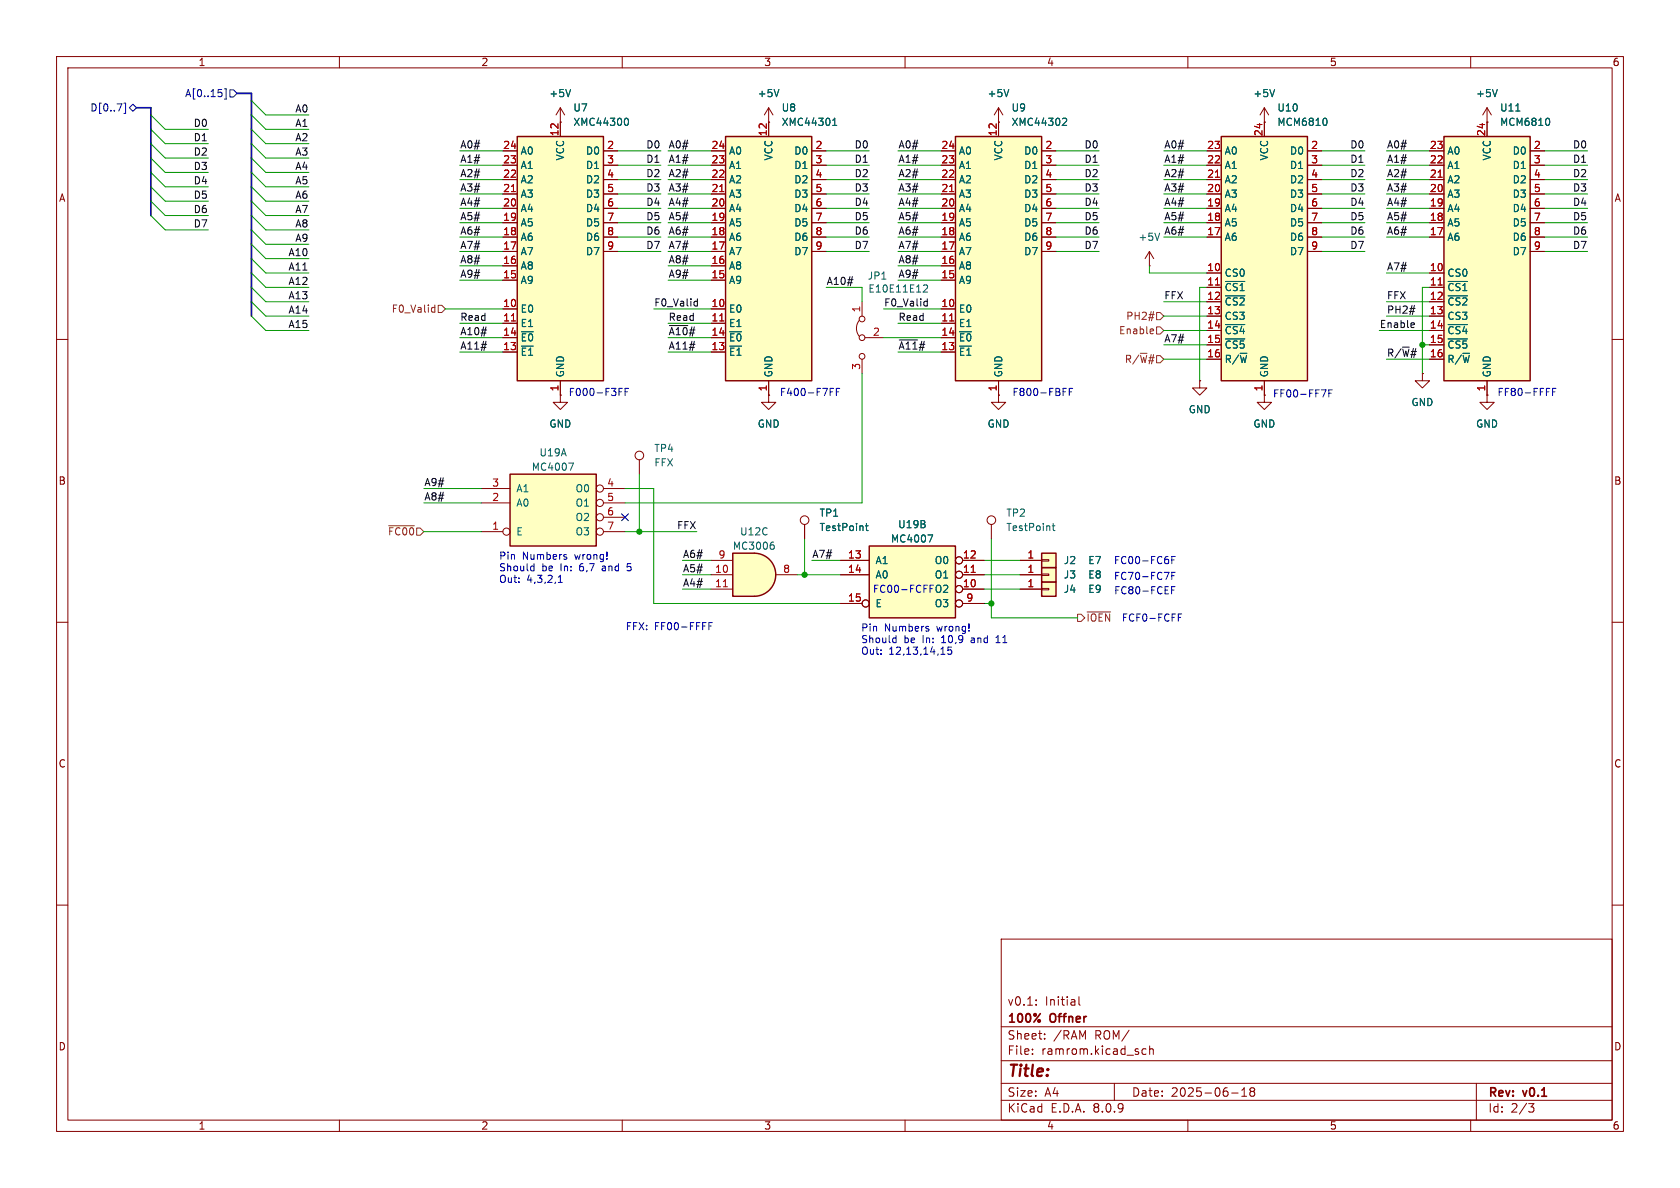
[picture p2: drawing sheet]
<svg xmlns="http://www.w3.org/2000/svg" width="297mm" height="210mm" viewBox="0 0 297 210" stroke-linecap="round" stroke-linejoin="round" font-family="sans-serif">
<g fill="none" stroke="#840000" stroke-width=".18">
<path d="M10 10h277v190h-277zM12 12h273v186h-273zM60 10v2M110 10v2M160 10v2M210 10v2M260 10v2M203.2 47h.1M203.2 44.5l-.8 1.2M203.2 44.5v2.5M203.2 44.5l.8 1.2M10 60h2"/>
<path d="M285 60h2M10 110h2M285 110h2M10 160h2M177 166h108v32h-108zM183.2 177.6v.1M183.2 176.8v.1M190.7 176.2v1.3l.3 .2M285 160h2M60 198v2M110 198v2M160 198v2"/>
<path d="M177 194.5h108M177 191.5h108M177 187.5h108M177 181.5h108M182.5 186.3v.1M182.5 185.5v.1M184.7 183.6v.1M184.7 182.8v.1M197 191.5v3M202.6 185.5l-.4-.1-.3 .3v.4l.1 .2h.6M203.2 185.5l.3-.1 .3 .1 .1 .9M203.2 184.9v1.5"/>
<path d="M210 198v2M217.7 193.2h1.2M219.5 193.8h.9M219.5 192.7l.5-.4v1.5M221.2 192.9l-.2 .3v.5l.2 .1 .5-.1 .1-.2-.1-.4-.2-.2M221.2 192.9l-.2-.2 .2-.4 .5 .1 .1 .2-.3 .3M221.2 192.9h.3M260 198v2M261 191.5v6.5M270.2 195.1h1l-.5 .6 .4 .1 .1 .5-.3 .3h-.4"/>
</g>
<path d="M205 41.2l-.4 1.3" fill="none" stroke="#006464" stroke-width=".18"/>
<path d="M128.3 24.1h15.2v43.2h-15.2z" fill="#ffffc2"/>
<path d="M128.3 24.1h15.2v43.2h-15.2z" fill="none" stroke="#840000" stroke-width=".25"/>
<g fill="none" stroke="#840000" stroke-width=".18">
<path d="M135.9 19.1v5M135.9 19.1l-.8 1.2M135.9 19.1l.8 1.2M125.7 39.4h2.6M125.7 26.7h2.6M125.7 36.8h2.6M125.7 34.3h2.6M125.7 31.8h2.6M125.7 29.2h2.6M135.9 21.6h.1M143.5 39.4h2.5M143.5 26.7h2.5"/>
<path d="M143.5 36.8h2.5M143.5 34.3h2.5M143.5 31.8h2.5M143.5 29.2h2.5M125.7 54.6h2.6M125.7 57.2h2.6M125.7 59.7h2.6M125.7 49.5h2.6M125.7 47h2.6M125.7 44.5h2.6M125.7 41.9h2.6M143.5 44.5h2.5"/>
<path d="M143.5 41.9h2.5M125.7 62.2h2.6M135.9 67.3v2.6"/>
</g>
<path d="M127.2 33.9h.8M127.2 56.7h.8" fill="none" stroke="#a90000" stroke-width=".18"/>
<path d="M137.7 15.8l-.4 1.3M147.2 22.2h.7M147.2 21.3l.4-.4v1.3M129 58.6h2.1" fill="none" stroke="#006464" stroke-width=".18"/>
<path d="M133.3 97.8a3.8 3.8 0 0 1 3.8 3.8 3.8 3.8 0 0 1-3.8 3.8z" fill="#ffffc2" stroke="#ffffc2" stroke-width=".18"/>
<path d="M129.5 97.8h3.8v7.6h-3.8z" fill="#ffffc2"/>
<path d="M129.5 97.8h3.8a3.8 3.8 0 0 1 3.8 3.8 3.8 3.8 0 0 1-3.8 3.8h-3.8z" fill="none" stroke="#840000" stroke-width=".25"/>
<g fill="none" stroke="#840000" stroke-width=".18">
<path d="M176.5 19.1l-.7 1.2M176.5 19.1v2.5M176.5 19.1l.8 1.2M223.5 19.1l-.7 1.2M223.5 19.1v2.5M223.5 19.1l.8 1.2M176.5 21.6h.1M223.5 21.6h.1M251.5 66v1.3h1.2l-1.2 1.3-1.3-1.3h1.3M251.5 66h.1M125.7 99.1h3.8M125.7 101.6h3.8"/>
<path d="M125.7 104.1h3.8M137.2 101.6h3.8"/>
</g>
<path d="M127.9 103.7h.7" fill="none" stroke="#a90000" stroke-width=".18"/>
<path d="M178.3 15.8l-.4 1.3M225.3 15.8l-.4 1.3M136.5 95.8h.3M136.6 96.3l.3 .3v.3l-.3 .2" fill="none" stroke="#006464" stroke-width=".18"/>
<path d="M215.9 24.1h15.2v43.2h-15.2z" fill="#ffffc2"/>
<path d="M215.9 24.1h15.2v43.2h-15.2z" fill="none" stroke="#840000" stroke-width=".25"/>
<g fill="none" stroke="#840000" stroke-width=".18">
<path d="M213.4 39.4h2.5M213.4 36.8h2.5M213.4 26.7h2.5M213.4 34.3h2.5M213.4 31.8h2.5M213.4 29.2h2.5M223.5 21.6v2.5M231.1 39.4h2.6M231.1 36.8h2.6M231.1 26.7h2.6M231.1 34.3h2.6M231.1 31.8h2.6"/>
<path d="M231.1 29.2h2.6M213.4 48.3h2.5M213.4 50.8h2.5M213.4 53.3h2.5M213.4 55.9h2.5M213.4 58.4h2.5M213.4 41.9h2.5M231.1 41.9h2.6M231.1 44.5h2.6M213.4 61h2.5M213.4 63.5h2.5M223.5 67.3v2.6"/>
</g>
<path d="M234.4 21l.2 .4-.2 .7M216.6 49.8h3.5M216.6 52.3h3.5M216.6 57.4h3.5M216.6 59.9h3.5" fill="none" stroke="#006464" stroke-width=".18"/>
<path d="M214.9 31.3h.7M214.9 50.4h.7" fill="none" stroke="#a90000" stroke-width=".18"/>
<path d="M168.9 24.1h15.2v43.2h-15.2z" fill="#ffffc2"/>
<path d="M168.9 24.1h15.2v43.2h-15.2z" fill="none" stroke="#840000" stroke-width=".25"/>
<g fill="none" stroke="#840000" stroke-width=".18">
<path d="M166.4 39.4h2.5M166.4 26.7h2.5M166.4 36.8h2.5M166.4 34.3h2.5M166.4 31.8h2.5M166.4 29.2h2.5M176.5 21.6v2.5M184.1 39.4h2.6M184.1 26.7h2.6M184.1 36.8h2.6M184.1 34.3h2.6M184.1 31.8h2.6"/>
<path d="M184.1 29.2h2.6M166.4 54.6h2.5M166.4 57.2h2.5M166.4 59.7h2.5M166.4 49.5h2.5M166.4 47h2.5M166.4 44.5h2.5M166.4 41.9h2.5M184.1 44.5h2.6M184.1 41.9h2.6M166.4 62.2h2.5M176.5 69.9v1.2h1.3l-1.3 1.3-1.2-1.3h1.2"/>
<path d="M176.5 69.9h.1M176.5 67.3v2.6M262.9 69.9v1.2h1.3l-1.3 1.3-1.3-1.3h1.3M262.9 69.9h.1M175.3 92.7v2.6"/>
<circle cx="175.3" cy="91.9" r=".76"/>
</g>
<path d="M167.9 33.9h.7M167.9 56.7h.7" fill="none" stroke="#a90000" stroke-width=".18"/>
<path d="M188 20.9l.5 .1 .1 .3-.8 .9h.8M169.6 58.6h2.1M186 93h.5M186.2 92.5v1.1l.3 .2" fill="none" stroke="#006464" stroke-width=".18"/>
<path d="M184.1 102.9h2.6v2.5h-2.6z" fill="#ffffc2"/>
<path d="M180.3 104.1h3.8M184.1 104h1.3v.3h-1.3z" fill="none" stroke="#840000" stroke-width=".18"/>
<path d="M184.1 102.9h2.6v2.5h-2.6z" fill="none" stroke="#840000" stroke-width=".25"/>
<path d="M184.1 100.3h2.6v2.6h-2.6z" fill="#ffffc2"/>
<path d="M212.1 67.3v1.3h1.3l-1.3 1.3-1.3-1.3h1.3M212.1 67.3h.1M180.3 101.6h3.8M184.1 101.5h1.3v.2h-1.3z" fill="none" stroke="#840000" stroke-width=".18"/>
<path d="M184.1 100.3h2.6v2.6h-2.6z" fill="none" stroke="#840000" stroke-width=".25"/>
<path d="M184.1 97.8h2.6v2.5h-2.6z" fill="#ffffc2"/>
<g fill="none" stroke="#840000" stroke-width=".18">
<path d="M151.9 56.6a2.26 2.26 0 0 0 0 2.8M152.4 53.3v2.6M152.9 59.7h3.3M152.4 63.5v2.5M180.3 99.1h3.8M184.1 98.9h1.3v.3h-1.3z"/>
<circle cx="152.4" cy="56.4" r=".51"/>
<circle cx="152.4" cy="59.7" r=".51"/>
<circle cx="152.4" cy="63" r=".51"/>
</g>
<path d="M184.1 97.8h2.6v2.5h-2.6z" fill="none" stroke="#840000" stroke-width=".25"/>
<path d="M163.3 50.4h.4l.3 .3-.8 .9h.8" fill="none" stroke="#006464" stroke-width=".18"/>
<path d="M153.7 96.5h15.2v12.7h-15.2z" fill="#ffffc2"/>
<path d="M153.7 96.5h15.2v12.7h-15.2z" fill="none" stroke="#840000" stroke-width=".25"/>
<g fill="none" stroke="#840000" stroke-width=".18">
<path d="M148.6 99.1h5.1M170.2 99.1h3.8M148.6 101.6h5.1M148.6 106.7h3.8M170.2 104.1h3.8M170.2 101.6h3.8M170.2 106.7h3.8"/>
<circle cx="169.5" cy="99.1" r=".63"/>
<circle cx="153" cy="106.7" r=".63"/>
<circle cx="169.5" cy="106.7" r=".63"/>
<circle cx="169.5" cy="104.1" r=".63"/>
<circle cx="169.5" cy="101.6" r=".63"/>
</g>
<path d="M171.7 101.2h.7" fill="none" stroke="#a90000" stroke-width=".18"/>
<path d="M164 94.6h.9l-.6 1.2" fill="none" stroke="#006464" stroke-width=".18"/>
<path d="M90.2 83.8h15.2v12.7h-15.2z" fill="#ffffc2"/>
<path d="M90.2 83.8h15.2v12.7h-15.2z" fill="none" stroke="#840000" stroke-width=".25"/>
<g fill="none" stroke="#840000" stroke-width=".18">
<path d="M99.1 19.1l-.8 1.2M99.1 19.1v2.5M99.1 19.1l.7 1.2M262.9 19.1l-.8 1.2M262.9 19.1v2.5M262.9 19.1l.8 1.2M99.1 21.6h.1M262.9 21.6h.1M85.1 94h3.8M85.1 88.9h5.1M85.1 86.4h5.1M106.7 94h3.8"/>
<path d="M106.7 88.9h3.8M106.7 86.4h3.8M106.7 91.4h3.8"/>
<circle cx="89.5" cy="94" r=".63"/>
<circle cx="106" cy="86.4" r=".63"/>
<circle cx="106" cy="88.9" r=".63"/>
<circle cx="106" cy="91.4" r=".63"/>
<circle cx="106" cy="94" r=".63"/>
</g>
<path d="M100.9 15.8l-.4 1.3M264.7 15.8l-.4 1.3M100.5 81.9h.9l-.6 1.2" fill="none" stroke="#006464" stroke-width=".18"/>
<path d="M255.3 24.1h15.2v43.2h-15.2z" fill="#ffffc2"/>
<path d="M255.3 24.1h15.2v43.2h-15.2z" fill="none" stroke="#840000" stroke-width=".25"/>
<g fill="none" stroke="#840000" stroke-width=".18">
<path d="M252.7 39.4h2.6M252.7 36.8h2.6M252.7 26.7h2.6M252.7 34.3h2.6M252.7 31.8h2.6M252.7 29.2h2.6M262.9 21.6v2.5M270.5 39.4h2.5M270.5 36.8h2.5M270.5 26.7h2.5M270.5 34.3h2.5M270.5 31.8h2.5"/>
<path d="M270.5 29.2h2.5M252.7 48.3h2.6M252.7 50.8h2.6M252.7 53.3h2.6M252.7 55.9h2.6M252.7 58.4h2.6M252.7 41.9h2.6M270.5 41.9h2.5M270.5 44.5h2.5M99.1 69.9v1.2h1.2l-1.2 1.3-1.3-1.3h1.3M99.1 69.9h.1M135.9 69.9v1.2h1.3l-1.3 1.3-1.3-1.3h1.3"/>
<path d="M135.9 69.9h.1M223.5 69.9v1.2h1.3l-1.3 1.3-1.3-1.3h1.3M223.5 69.9h.1M252.7 61h2.6M252.7 63.5h2.6M262.9 67.3v2.6M113 81.3v2.5"/>
<circle cx="113" cy="80.5" r=".76"/>
</g>
<path d="M268 19.6h.7M273.8 21l.2 .4-.2 .7M256 49.8h3.4M256 52.3h3.4M256 57.4h3.4M256 59.9h3.4" fill="none" stroke="#006464" stroke-width=".18"/>
<path d="M254.2 31.3h.8M254.2 50.4h.8" fill="none" stroke="#a90000" stroke-width=".18"/>
<path d="M91.4 24.1h15.3v43.2h-15.3z" fill="#ffffc2"/>
<path d="M91.4 24.1h15.3v43.2h-15.3z" fill="none" stroke="#840000" stroke-width=".25"/>
<g fill="none" stroke="#840000" stroke-width=".18">
<path d="M88.9 39.4h2.5M88.9 26.7h2.5M88.9 36.8h2.5M88.9 34.3h2.5M88.9 31.8h2.5M88.9 29.2h2.5M99.1 21.6h.1M99.1 21.6v2.5M106.7 39.4h2.5M106.7 26.7h2.5M106.7 36.8h2.5M106.7 34.3h2.5"/>
<path d="M106.7 31.8h2.5M106.7 29.2h2.5M125.7 39.4h2.6M125.7 26.7h2.6M125.7 36.8h2.6M125.7 34.3h2.6M125.7 31.8h2.6M125.7 29.2h2.6M135.9 21.6h.1M135.9 21.6v2.5M143.5 39.4h2.5M143.5 26.7h2.5"/>
<path d="M143.5 36.8h2.5M143.5 34.3h2.5M143.5 31.8h2.5M143.5 29.2h2.5M166.4 39.4h2.5M166.4 26.7h2.5M166.4 36.8h2.5M166.4 34.3h2.5M166.4 31.8h2.5M166.4 29.2h2.5M176.5 21.6h.1M176.5 21.6v2.5"/>
<path d="M184.1 39.4h2.6M184.1 26.7h2.6M184.1 36.8h2.6M184.1 34.3h2.6M184.1 31.8h2.6M184.1 29.2h2.6M213.4 39.4h2.5M213.4 26.7h2.5M213.4 36.8h2.5M213.4 34.3h2.5M213.4 31.8h2.5M213.4 29.2h2.5"/>
<path d="M223.5 21.6h.1M223.5 21.6v2.5M231.1 39.4h2.6M231.1 26.7h2.6M231.1 36.8h2.6M231.1 34.3h2.6M231.1 31.8h2.6M231.1 29.2h2.6M252.7 39.4h2.6M252.7 26.7h2.6M252.7 36.8h2.6M252.7 34.3h2.6"/>
<path d="M252.7 31.8h2.6M252.7 29.2h2.6M262.9 21.6h.1M262.9 21.6v2.5M270.5 39.4h2.5M270.5 26.7h2.5M270.5 36.8h2.5M270.5 34.3h2.5M270.5 31.8h2.5M270.5 29.2h2.5M88.9 54.6h2.5M88.9 57.2h2.5"/>
<path d="M88.9 59.7h2.5M88.9 49.5h2.5M88.9 47h2.5M88.9 44.5h2.5M88.9 41.9h2.5M106.7 44.5h2.5M106.7 41.9h2.5M125.7 54.6h2.6M125.7 57.2h2.6M125.7 59.7h2.6M125.7 49.5h2.6M125.7 47h2.6"/>
<path d="M125.7 44.5h2.6M125.7 41.9h2.6M143.5 44.5h2.5M143.5 41.9h2.5M166.4 54.6h2.5M166.4 57.2h2.5M166.4 59.7h2.5M166.4 49.5h2.5M166.4 47h2.5M166.4 44.5h2.5M166.4 41.9h2.5M184.1 44.5h2.6"/>
<path d="M184.1 41.9h2.6M213.4 41.9h2.5M213.4 48.3h2.5M213.4 50.8h2.5M213.4 53.3h2.5M213.4 55.9h2.5M213.4 58.4h2.5M231.1 44.5h2.6M231.1 41.9h2.6M252.7 41.9h2.6M252.7 48.3h2.6M252.7 50.8h2.6"/>
<path d="M252.7 53.3h2.6M252.7 55.9h2.6M252.7 58.4h2.6M270.5 44.5h2.5M270.5 41.9h2.5M88.9 62.2h2.5M99.1 69.9h.1M99.1 67.3v2.6M125.7 62.2h2.6M135.9 69.9h.1M135.9 67.3v2.6M166.4 62.2h2.5"/>
<path d="M176.5 69.9h.1M176.5 67.3v2.6M212.1 67.3h.1M213.4 61h2.5M213.4 63.5h2.5M223.5 69.9h.1M223.5 67.3v2.6M251.5 66h.1M252.7 61h2.6M252.7 63.5h2.6M262.9 69.9h.1M262.9 67.3v2.6"/>
<path d="M142.2 92.7v2.6M148.6 99.1h5.1M170.2 99.1h3.8M180.3 99.1h3.8M148.6 101.6h5.1M148.6 106.7h3.8M170.2 104.1h3.8M170.2 101.6h3.8M170.2 106.7h3.8M180.3 104.1h3.8M180.3 101.6h3.8"/>
<circle cx="142.2" cy="91.9" r=".76"/>
<circle cx="169.5" cy="99.1" r=".63"/>
<circle cx="153" cy="106.7" r=".63"/>
<circle cx="169.5" cy="106.7" r=".63"/>
<circle cx="169.5" cy="104.1" r=".63"/>
<circle cx="169.5" cy="101.6" r=".63"/>
</g>
<path d="M90.4 33.9h.7M127.2 33.9h.8M167.9 33.9h.7M214.9 31.3h.7M254.2 31.3h.8M90.4 56.7h.7M127.2 56.7h.8M167.9 56.7h.7M214.9 50.4h.7M254.2 50.4h.8M171.7 101.2h.7" fill="none" stroke="#a90000" stroke-width=".18"/>
<g fill="none" stroke="#006464" stroke-width=".18">
<path d="M100.9 15.8l-.4 1.3M137.7 15.8l-.4 1.3M178.3 15.8l-.4 1.3M225.3 15.8l-.4 1.3M264.7 15.8l-.4 1.3M268 19.6h.7M110.6 21l.1-.1a.68 .68 0 0 1 .4 .6 .68 .68 0 0 1-.4 .7l-.1-.1M147.2 22.2h.7M147.2 21.3l.4-.4v1.3M188 20.9l.5 .1 .1 .3-.8 .9h.8M234.4 21l.2 .4-.2 .7M273.8 21l.2 .4-.2 .7"/>
<path d="M92.2 58.6h2.1M129 58.6h2.1M169.6 58.6h2.1M216.6 49.8h3.5M216.6 52.3h3.5M216.6 57.4h3.5M216.6 59.9h3.5M256 49.8h3.4M256 52.3h3.4M256 57.4h3.4M256 59.9h3.4M153 93h.5"/>
<path d="M153.2 92.5v1.1l.3 .2M164 94.6h.9l-.6 1.2"/>
</g>
<path d="M21.9 18.2h.3v1.9h-.3M22.9 19.1l.6-.7 .6 .7-.6 .6zM39.2 16.4v.6M39.7 15.7h.3v1.8h-.3M40.6 15.9h.7l.6 .6-.6 .6h-.7zM109.9 90.8l1.2 1.2M111.1 90.8l-1.2 1.2" fill="none" stroke="#000084" stroke-width=".18"/>
<path d="M76.5 54.3l.4 .1M76.9 53.9v1.3M76.9 55.1l-.4 .1M77.5 54h.6l.6 .6-.6 .6h-.6zM203.2 55.6h.9M203.8 58.2l.1 .3-.6 .1M203.9 58.9l-.1 .1M204.5 57.8h.6l.6 .6-.6 .7h-.6zM204.5 55.2h.6l.6 .7-.6 .6h-.6zM68.7 92.9h4.5M190.5 108.6h.6l.7 .6-.7 .7h-.6zM192.2 108.2h4.1" fill="none" stroke="#725600" stroke-width=".18"/>
<g fill="none" stroke="#0f0f0f" stroke-width=".18">
<path d="M85.1 58.3h.9M118.3 57.6h3.3M122.9 53.3h.4M123.3 54l-.4 .1M123.3 52.8v1.3M149.9 49.4h.9M163.6 53.3h.3M163.9 52.8v1.3M163.9 54l-.3 .1M249.3 54.5h.9M249.9 57.1l.1 .3-.6 .1M250 57.8l-.1 .1"/>
<path d="M85.1 60.9h.9M122 60.9h.9M159 60.1h3.2"/>
</g>
<g fill="none" stroke="#0000c2" stroke-width=".18">
<path d="M109.4 68.7h.6M110.5 69.3h.4M111.1 68.7h-.6v1.2M146.8 68.7h.6M147.9 69.3h.4M148.5 68.7h-.6v1.2M187.9 68.7h.6M189 69.3h.5M189.6 68.7h-.6v1.2M234.9 69.5h.4M235.5 68.9h-.6v1.3M274.5 69.3h.4"/>
<path d="M275.1 68.7h-.6v1.2M94.4 99.6v1.3M100 98.4l.2 .2-.2 .3M100 98l.2 .1M111.5 99.6h-.6v.6l.1-.1M207.2 99h.4M207.8 98.4h-.6v1.2M94 100.1h.4M94.4 100.9h-.4M98.7 103h.7M98.7 102.1l.4-.4v1.3M110.9 100.8l.1 .1"/>
<path d="M125.3 110.7h.4M125.9 110.1h-.6v1.2M158.1 112.8h.3M158.4 112.3v1.3M158.4 113.6h-.3M164 111.1l.2 .2-.2 .3M164 110.7l.2 .1M164.4 104.1h.4M165 103.5h-.6v1.2M166.3 115.7h.8M167.6 114.4l-.1 .6 .2-.1h.5l.1 .5-.3 .3-.5-.2M176.1 113.6h.7"/>
<path d="M176.3 112.5l-.2 .2M207.1 104.3h.4M207.2 101.8h.4M207.7 103.7h-.6v1.3M207.8 101.2h-.6v1.2M208.3 109.1h.4M208.3 108.5h.6"/>
</g>
<path d="M24.1 19.1h2.6v19M41.9 16.5h2.5v39.4" fill="none" stroke="#000084" stroke-width=".3"/>
<g fill="none" stroke="#009600" stroke-width=".18">
<path d="M44.4 17.8l2.6 2.5h7.6M26.7 38.1l2.5 2.5h7.6M26.7 35.6l2.5 2.5h7.6M26.7 33l2.5 2.6h7.6M26.7 22.9l2.5 2.5h7.6M26.7 20.3l2.5 2.6h7.6M26.7 27.9l2.5 2.6h7.6M26.7 30.5l2.5 2.5h7.6M26.7 25.4l2.5 2.5h7.6M44.4 38.1l2.6 2.5h7.6M44.4 35.6l2.6 2.5h7.6M44.4 33l2.6 2.6h7.6"/>
<path d="M44.4 22.9l2.6 2.5h7.6M44.4 20.3l2.6 2.6h7.6M44.4 27.9l2.6 2.6h7.6M44.4 30.5l2.6 2.5h7.6M44.4 25.4l2.6 2.5h7.6M81.3 26.7h7.6M81.3 31.8h7.6M81.3 29.2h7.6M81.3 34.3h7.6M81.3 36.8h7.6M81.3 39.4h7.6M109.2 26.7h7.6"/>
<path d="M109.2 31.8h7.6M109.2 29.2h7.6M109.2 34.3h7.6M109.2 36.8h7.6M109.2 39.4h7.6M118.1 26.7h7.6M118.1 31.8h7.6M118.1 29.2h7.6M118.1 34.3h7.6M118.1 36.8h7.6M118.1 39.4h7.6M146 26.7h7.7"/>
<path d="M146 31.8h7.7M146 29.2h7.7M146 34.3h7.7M146 36.8h7.7M146 39.4h7.7M158.7 26.7h7.7M158.7 31.8h7.7M158.7 29.2h7.7M158.7 34.3h7.7M158.7 36.8h7.7M158.7 39.4h7.7M186.7 26.7h7.6"/>
<path d="M186.7 31.8h7.6M186.7 29.2h7.6M186.7 34.3h7.6M186.7 36.8h7.6M186.7 39.4h7.6M205.7 26.7h7.7M205.7 31.8h7.7M205.7 29.2h7.7M205.7 34.3h7.7M205.7 36.8h7.7M205.7 39.4h7.7M233.7 26.7h7.6"/>
<path d="M233.7 31.8h7.6M233.7 29.2h7.6M233.7 34.3h7.6M233.7 36.8h7.6M233.7 39.4h7.6M245.1 26.7h7.6M245.1 31.8h7.6M245.1 29.2h7.6M245.1 34.3h7.6M245.1 36.8h7.6M245.1 39.4h7.6M273 26.7h7.7"/>
<path d="M273 31.8h7.7M273 29.2h7.7M273 34.3h7.7M273 36.8h7.7M273 39.4h7.7M44.4 53.3l2.6 2.6h7.6M44.4 48.3l2.6 2.5h7.6M44.4 50.8l2.6 2.5h7.6M44.4 55.9l2.6 2.5h7.6M44.4 45.7l2.6 2.6h7.6M44.4 40.6l2.6 2.6h7.6M44.4 43.2l2.6 2.5h7.6"/>
<path d="M78.7 54.6h10.2M81.3 41.9h7.6M81.3 59.7h7.6M81.3 44.5h7.6M81.3 49.5h7.6M81.3 47h7.6M81.3 57.2h7.6M109.2 41.9h7.6M109.2 44.5h7.6M115.6 54.6h10.1M118.1 41.9h7.6M118.1 59.7h7.6"/>
<path d="M118.1 44.5h7.6M118.1 49.5h7.6M118.1 47h7.6M118.1 57.2h7.6M146 50.8h6.4v2.5M146 41.9h7.7M146 44.5h7.7M156.2 59.7h10.2M156.2 54.6h10.2M158.7 41.9h7.7M158.7 44.5h7.7M158.7 49.5h7.7"/>
<path d="M158.7 47h7.7M158.7 57.2h7.7M186.7 41.9h7.6M186.7 44.5h7.6M203.2 47v1.3h10.2M205.7 55.9h7.7M205.7 53.3h7.7M205.7 58.4h7.7M205.7 41.9h7.7M213.4 50.8h-1.3v16.5M233.7 41.9h7.6M233.7 44.5h7.6"/>
<path d="M243.8 58.4h8.9M245.1 55.9h7.6M245.1 53.3h7.6M245.1 41.9h7.6M245.1 48.3h7.6M252.7 50.8h-1.2v15.2M273 41.9h7.7M273 44.5h7.7M81.3 62.2h7.6M118.1 62.2h7.6M152.4 66v22.9h-41.9M158.7 62.2h7.7"/>
<path d="M205.7 61h7.7M205.7 63.5h7.7M245.1 63.5h7.6M251.5 61h1.2M74.9 88.9h10.2M74.9 94h10.2M74.9 86.4h10.2M110.5 86.4h5.1v20.3h33M110.5 94h12.7M113 83.8v10.2M120.6 99.1h5.1M142.2 95.3v6.3"/>
<path d="M143.5 99.1h5.1M174 99.1h6.3M175.3 95.3v13.9h15.2M120.6 104.1h5.1M120.6 101.6h5.1M141 101.6h7.6M174 106.7h1.3M174 104.1h6.3M174 101.6h6.3"/>
</g>
<g fill="#009600" stroke="#009600" stroke-width=".18">
<circle cx="251.5" cy="61" r=".46"/>
<circle cx="142.2" cy="101.6" r=".46"/>
<circle cx="175.3" cy="106.7" r=".46"/>
<circle cx="113" cy="94" r=".46"/>
</g>
<text font-size="2.8" fill="#840000" x="178" y="190.9">Title:</text>
<g font-size="2.1" fill="#840000">
<text x="178" y="178">v0.1:</text>
<text x="184.7" y="178">Initial</text>
<text x="178" y="184">Sheet:</text>
<text x="178" y="181.2">100%</text>
<text x="185.7" y="181.2">Offner</text>
<text x="186.2" y="184">/RAM</text>
<text x="193.6" y="184">ROM/</text>
<text x="178" y="186.7">File:</text>
<text x="184.1" y="186.7">ramrom.kicad_sch</text>
<text x="178" y="196.9">KiCad</text>
<text x="178" y="194.1">Size:</text>
<text x="184.7" y="194.1">A4</text>
<text x="185.7" y="196.9">E.D.A.</text>
<text x="193.3" y="196.9">8.0.9</text>
<text x="200" y="194.1">Date:</text>
<text x="207" y="194.1">2025-06-18</text>
<text x="263" y="194.3">Rev:</text>
<text x="263" y="196.9">Id:</text>
<text x="267.1" y="196.9">2/3</text>
<text x="269.4" y="194.3">v0.1</text>
</g>
<g font-size="1.8" fill="#840000">
<text x="35" y="11.9">1</text>
<text x="85" y="11.9">2</text>
<text x="135" y="11.9">3</text>
<text x="185" y="11.9">4</text>
<text x="235" y="11.9">5</text>
<text x="285" y="11.9">6</text>
<text x="10.3" y="35.9">A</text>
<text x="285.3" y="35.9">A</text>
<text x="10.3" y="85.9">B</text>
<text x="285.3" y="85.9">B</text>
<text x="10.3" y="135.9">C</text>
<text x="285.3" y="135.9">C</text>
<text x="10.3" y="185.9">D</text>
<text x="285.3" y="185.9">D</text>
<text x="35" y="199.9">1</text>
<text x="85" y="199.9">2</text>
<text x="135" y="199.9">3</text>
<text x="185" y="199.9">4</text>
<text x="235" y="199.9">5</text>
<text x="285" y="199.9">6</text>
</g>
<g font-size="1.8" fill="#000084">
<text x="32.6" y="17.4">A[0..15]</text>
<text x="15.9" y="19.9">D[0..7]</text>
</g>
<g font-size="1.8" fill="#006464">
<text x="97" y="17.4">+5V</text>
<text x="133.9" y="17.4">+5V</text>
<text x="174.5" y="17.4">+5V</text>
<text x="221.5" y="17.4">+5V</text>
<text x="260.9" y="17.4">+5V</text>
<text x="101.3" y="19.9">U7</text>
<text x="101.3" y="22.5">XMC44300</text>
<text x="138.1" y="19.9">U8</text>
<text x="138.1" y="22.5">XMC44301</text>
<text x="178.7" y="19.9">U9</text>
<text x="178.7" y="22.5">XMC44302</text>
<text x="225.7" y="19.9">U10</text>
<text x="225.7" y="22.5">MCM6810</text>
<text x="265.1" y="19.9">U11</text>
<text x="265.1" y="22.5">MCM6810</text>
<text x="91.9" y="27.5">A0</text>
<text x="99.9" y="28.5" transform="rotate(-90 99.9 28.5)">VCC</text>
<text x="103.5" y="27.5">D0</text>
<text x="128.8" y="27.5">A0</text>
<text x="136.8" y="28.5" transform="rotate(-90 136.8 28.5)">VCC</text>
<text x="140.3" y="27.5">D0</text>
<text x="169.4" y="27.5">A0</text>
<text x="177.4" y="28.5" transform="rotate(-90 177.4 28.5)">VCC</text>
<text x="181" y="27.5">D0</text>
<text x="216.4" y="27.5">A0</text>
<text x="224.4" y="28.5" transform="rotate(-90 224.4 28.5)">VCC</text>
<text x="227.9" y="27.5">D0</text>
<text x="255.8" y="27.5">A0</text>
<text x="263.8" y="28.5" transform="rotate(-90 263.8 28.5)">VCC</text>
<text x="267.3" y="27.5">D0</text>
<text x="91.9" y="35.2">A3</text>
<text x="91.9" y="32.6">A2</text>
<text x="91.9" y="30.1">A1</text>
<text x="103.5" y="30.1">D1</text>
<text x="103.5" y="32.6">D2</text>
<text x="103.5" y="35.2">D3</text>
<text x="128.8" y="35.2">A3</text>
<text x="128.8" y="32.6">A2</text>
<text x="128.8" y="30.1">A1</text>
<text x="140.3" y="30.1">D1</text>
<text x="140.3" y="32.6">D2</text>
<text x="140.3" y="35.2">D3</text>
<text x="169.4" y="35.2">A3</text>
<text x="169.4" y="32.6">A2</text>
<text x="169.4" y="30.1">A1</text>
<text x="181" y="30.1">D1</text>
<text x="181" y="32.6">D2</text>
<text x="181" y="35.2">D3</text>
<text x="216.4" y="35.2">A3</text>
<text x="216.4" y="32.6">A2</text>
<text x="216.4" y="30.1">A1</text>
<text x="227.9" y="30.1">D1</text>
<text x="227.9" y="32.6">D2</text>
<text x="227.9" y="35.2">D3</text>
<text x="255.8" y="35.2">A3</text>
<text x="255.8" y="32.6">A2</text>
<text x="255.8" y="30.1">A1</text>
<text x="267.3" y="30.1">D1</text>
<text x="267.3" y="32.6">D2</text>
<text x="267.3" y="35.2">D3</text>
<text x="91.9" y="40.2">A5</text>
<text x="91.9" y="37.7">A4</text>
<text x="103.5" y="37.7">D4</text>
<text x="103.5" y="40.2">D5</text>
<text x="128.8" y="40.2">A5</text>
<text x="128.8" y="37.7">A4</text>
<text x="140.3" y="37.7">D4</text>
<text x="140.3" y="40.2">D5</text>
<text x="169.4" y="40.2">A5</text>
<text x="169.4" y="37.7">A4</text>
<text x="181" y="37.7">D4</text>
<text x="181" y="40.2">D5</text>
<text x="216.4" y="40.2">A5</text>
<text x="216.4" y="37.7">A4</text>
<text x="227.9" y="37.7">D4</text>
<text x="227.9" y="40.2">D5</text>
<text x="255.8" y="40.2">A5</text>
<text x="255.8" y="37.7">A4</text>
<text x="267.3" y="37.7">D4</text>
<text x="267.3" y="40.2">D5</text>
<text x="91.9" y="47.9">A8</text>
<text x="91.9" y="45.3">A7</text>
<text x="91.9" y="42.8">A6</text>
<text x="103.5" y="42.8">D6</text>
<text x="103.5" y="45.3">D7</text>
<text x="128.8" y="47.9">A8</text>
<text x="128.8" y="45.3">A7</text>
<text x="128.8" y="42.8">A6</text>
<text x="140.3" y="42.8">D6</text>
<text x="140.3" y="45.3">D7</text>
<text x="169.4" y="47.9">A8</text>
<text x="169.4" y="45.3">A7</text>
<text x="169.4" y="42.8">A6</text>
<text x="181" y="42.8">D6</text>
<text x="181" y="45.3">D7</text>
<text x="201.2" y="42.8">+5V</text>
<text x="216.4" y="42.8">A6</text>
<text x="227.9" y="42.8">D6</text>
<text x="227.9" y="45.3">D7</text>
<text x="255.8" y="42.8">A6</text>
<text x="267.3" y="42.8">D6</text>
<text x="267.3" y="45.3">D7</text>
<text x="91.9" y="50.4">A9</text>
<text x="128.8" y="50.4">A9</text>
<text x="153.3" y="49.6">JP1</text>
<text x="153.4" y="51.9">E10E11E12</text>
<text x="169.4" y="50.4">A9</text>
<text x="216.4" y="49.1">CS0</text>
<text x="216.4" y="51.7">~{CS1}</text>
<text x="255.8" y="49.1">CS0</text>
<text x="255.8" y="51.7">~{CS1}</text>
<text x="91.9" y="55.5">E0</text>
<text x="91.9" y="58">E1</text>
<text x="128.8" y="55.5">E0</text>
<text x="128.8" y="58">E1</text>
<text x="169.4" y="55.5">E0</text>
<text x="169.4" y="58">E1</text>
<text x="216.4" y="54.2">~{CS2}</text>
<text x="216.4" y="56.7">CS3</text>
<text x="216.4" y="59.3">~{CS4}</text>
<text x="255.8" y="54.2">~{CS2}</text>
<text x="255.8" y="56.7">CS3</text>
<text x="255.8" y="59.3">~{CS4}</text>
<text x="91.9" y="63.1">~{E1}</text>
<text x="91.9" y="60.6">~{E0}</text>
<text x="128.8" y="63.1">~{E1}</text>
<text x="128.8" y="60.6">~{E0}</text>
<text x="169.4" y="63.1">~{E1}</text>
<text x="169.4" y="60.6">~{E0}</text>
<text x="216.4" y="61.8">~{CS5}</text>
<text x="216.4" y="64.4">R/~{W}</text>
<text x="255.8" y="61.8">~{CS5}</text>
<text x="255.8" y="64.4">R/~{W}</text>
<text x="99.9" y="66.8" transform="rotate(-90 99.9 66.8)">GND</text>
<text x="136.8" y="66.8" transform="rotate(-90 136.8 66.8)">GND</text>
<text x="177.4" y="66.8" transform="rotate(-90 177.4 66.8)">GND</text>
<text x="224.4" y="66.8" transform="rotate(-90 224.4 66.8)">GND</text>
<text x="249.4" y="72">GND</text>
<text x="263.8" y="66.8" transform="rotate(-90 263.8 66.8)">GND</text>
<text x="97" y="75.8">GND</text>
<text x="133.9" y="75.8">GND</text>
<text x="174.5" y="75.8">GND</text>
<text x="210.1" y="73.3">GND</text>
<text x="221.5" y="75.8">GND</text>
<text x="260.9" y="75.8">GND</text>
<text x="93.9" y="83.4">MC4007</text>
<text x="95.3" y="80.9">U19A</text>
<text x="115.6" y="80.1">TP4</text>
<text x="115.6" y="82.7">FFX</text>
<text x="91.2" y="89.8">A0</text>
<text x="91.2" y="87.2">A1</text>
<text x="101.7" y="87.2">O0</text>
<text x="101.7" y="89.8">O1</text>
<text x="91.2" y="94.8">E</text>
<text x="101.7" y="92.3">O2</text>
<text x="101.7" y="94.8">O3</text>
<text x="130.7" y="94.8">U12C</text>
<text x="144.8" y="91.5">TP1</text>
<text x="144.8" y="94.1">TestPoint</text>
<text x="158.7" y="93.6">U19B</text>
<text x="177.8" y="91.5">TP2</text>
<text x="177.8" y="94.1">TestPoint</text>
<text x="129.5" y="97.4">MC3006</text>
<text x="154.7" y="99.9">A1</text>
<text x="157.4" y="96.1">MC4007</text>
<text x="165.2" y="99.9">O0</text>
<text x="188" y="99.9">J2</text>
<text x="192.3" y="99.9">E7</text>
<text x="154.7" y="102.5">A0</text>
<text x="154.7" y="107.5">E</text>
<text x="165.2" y="105">O2</text>
<text x="165.2" y="102.5">O1</text>
<text x="165.2" y="107.5">O3</text>
<text x="188" y="105">J4</text>
<text x="188" y="102.5">J3</text>
<text x="192.3" y="105">E9</text>
<text x="192.3" y="102.5">E8</text>
</g>
<g font-size="1.8" fill="#0f0f0f">
<text x="34.1" y="22.5">D0</text>
<text x="52.1" y="20">A0</text>
<text x="52.1" y="22.5">A1</text>
<text x="34.1" y="25.1">D1</text>
<text x="34.1" y="27.6">D2</text>
<text x="52.1" y="27.6">A3</text>
<text x="52.1" y="25.1">A2</text>
<text x="81.3" y="26.3">A0#</text>
<text x="81.3" y="28.9">A1#</text>
<text x="114.2" y="26.3">D0</text>
<text x="114.2" y="28.9">D1</text>
<text x="118.1" y="28.9">A1#</text>
<text x="118.1" y="26.3">A0#</text>
<text x="151" y="28.9">D1</text>
<text x="151" y="26.3">D0</text>
<text x="158.7" y="26.3">A0#</text>
<text x="158.7" y="28.9">A1#</text>
<text x="191.6" y="26.3">D0</text>
<text x="191.6" y="28.9">D1</text>
<text x="205.7" y="28.9">A1#</text>
<text x="205.7" y="26.3">A0#</text>
<text x="238.6" y="26.3">D0</text>
<text x="238.6" y="28.9">D1</text>
<text x="245.1" y="28.9">A1#</text>
<text x="245.1" y="26.3">A0#</text>
<text x="278" y="28.9">D1</text>
<text x="278" y="26.3">D0</text>
<text x="34.1" y="30.1">D3</text>
<text x="34.1" y="35.2">D5</text>
<text x="34.1" y="32.7">D4</text>
<text x="52.1" y="30.1">A4</text>
<text x="52.1" y="32.7">A5</text>
<text x="52.1" y="35.2">A6</text>
<text x="81.3" y="31.4">A2#</text>
<text x="81.3" y="33.9">A3#</text>
<text x="114.2" y="31.4">D2</text>
<text x="114.2" y="33.9">D3</text>
<text x="118.1" y="33.9">A3#</text>
<text x="118.1" y="31.4">A2#</text>
<text x="151" y="33.9">D3</text>
<text x="151" y="31.4">D2</text>
<text x="158.7" y="31.4">A2#</text>
<text x="158.7" y="33.9">A3#</text>
<text x="191.6" y="33.9">D3</text>
<text x="191.6" y="31.4">D2</text>
<text x="205.7" y="31.4">A2#</text>
<text x="205.7" y="33.9">A3#</text>
<text x="238.6" y="31.4">D2</text>
<text x="238.6" y="33.9">D3</text>
<text x="245.1" y="33.9">A3#</text>
<text x="245.1" y="31.4">A2#</text>
<text x="278" y="33.9">D3</text>
<text x="278" y="31.4">D2</text>
<text x="34.1" y="40.3">D7</text>
<text x="34.1" y="37.8">D6</text>
<text x="52.1" y="40.3">A8</text>
<text x="52.1" y="37.8">A7</text>
<text x="81.3" y="39">A5#</text>
<text x="81.3" y="41.6">A6#</text>
<text x="81.3" y="36.5">A4#</text>
<text x="114.2" y="39">D5</text>
<text x="114.2" y="41.6">D6</text>
<text x="114.2" y="36.5">D4</text>
<text x="118.1" y="41.6">A6#</text>
<text x="118.1" y="36.5">A4#</text>
<text x="118.1" y="39">A5#</text>
<text x="151" y="41.6">D6</text>
<text x="151" y="39">D5</text>
<text x="151" y="36.5">D4</text>
<text x="158.7" y="36.5">A4#</text>
<text x="158.7" y="41.6">A6#</text>
<text x="158.7" y="39">A5#</text>
<text x="191.6" y="36.5">D4</text>
<text x="191.6" y="41.6">D6</text>
<text x="191.6" y="39">D5</text>
<text x="205.7" y="36.5">A4#</text>
<text x="205.7" y="41.6">A6#</text>
<text x="205.7" y="39">A5#</text>
<text x="238.6" y="41.6">D6</text>
<text x="238.6" y="39">D5</text>
<text x="238.6" y="36.5">D4</text>
<text x="245.1" y="36.5">A4#</text>
<text x="245.1" y="41.6">A6#</text>
<text x="245.1" y="39">A5#</text>
<text x="278" y="39">D5</text>
<text x="278" y="36.5">D4</text>
<text x="278" y="41.6">D6</text>
<text x="50.9" y="45.4">A10</text>
<text x="50.9" y="47.9">A11</text>
<text x="52.1" y="42.8">A9</text>
<text x="81.3" y="44.1">A7#</text>
<text x="81.3" y="46.6">A8#</text>
<text x="114.2" y="44.1">D7</text>
<text x="118.1" y="44.1">A7#</text>
<text x="118.1" y="46.6">A8#</text>
<text x="151" y="44.1">D7</text>
<text x="158.7" y="44.1">A7#</text>
<text x="158.7" y="46.6">A8#</text>
<text x="191.6" y="44.1">D7</text>
<text x="238.6" y="44.1">D7</text>
<text x="245.1" y="47.9">A7#</text>
<text x="278" y="44.1">D7</text>
<text x="50.9" y="53">A13</text>
<text x="50.9" y="50.5">A12</text>
<text x="81.3" y="49.2">A9#</text>
<text x="118.1" y="49.2">A9#</text>
<text x="146" y="50.5">A10#</text>
<text x="158.7" y="49.2">A9#</text>
<text x="205.7" y="53">FFX</text>
<text x="245.1" y="53">FFX</text>
<text x="50.9" y="58.1">A15</text>
<text x="50.9" y="55.5">A14</text>
<text x="81.3" y="56.8">Read</text>
<text x="81.3" y="59.3">A10#</text>
<text x="115.6" y="54.3">F0_Valid</text>
<text x="118.1" y="59.3">~{A10}# 14</text>
<text x="118.1" y="56.8">Read</text>
<text x="156.2" y="54.3">F0_Valid</text>
<text x="158.7" y="56.8">Read</text>
<text x="243.8" y="58.1">Enable</text>
<text x="245.1" y="55.5">PH2#</text>
<text x="81.3" y="61.9">A11#</text>
<text x="118.1" y="61.9">A11#</text>
<text x="158.7" y="61.9">~{A11}# 13</text>
<text x="205.7" y="60.6">A7#</text>
<text x="245.1" y="63.2">R/~{W}#</text>
<text x="74.9" y="88.6">A8#</text>
<text x="74.9" y="86">A9#</text>
<text x="119.6" y="93.6">FFX</text>
<text x="120.6" y="101.3">A5#</text>
<text x="120.6" y="98.7">A6#</text>
<text x="143.5" y="98.7">A7#</text>
<text x="120.6" y="103.8">A4#</text>
</g>
<g font-size="1.8" fill="#a90000">
<text x="88.9" y="29">23</text>
<text x="88.9" y="26.4">24</text>
<text x="98.8" y="24.2" transform="rotate(-90 98.8 24.2)">12</text>
<text x="107.2" y="26.4">2</text>
<text x="107.2" y="29">3</text>
<text x="125.7" y="29">23</text>
<text x="125.7" y="26.4">24</text>
<text x="135.6" y="24.2" transform="rotate(-90 135.6 24.2)">12</text>
<text x="144.1" y="26.4">2</text>
<text x="144.1" y="29">3</text>
<text x="166.3" y="29">23</text>
<text x="166.3" y="26.4">24</text>
<text x="176.3" y="24.2" transform="rotate(-90 176.3 24.2)">12</text>
<text x="184.7" y="26.4">2</text>
<text x="184.7" y="29">3</text>
<text x="213.3" y="29">22</text>
<text x="213.3" y="26.4">23</text>
<text x="223.3" y="24.2" transform="rotate(-90 223.3 24.2)">24</text>
<text x="231.7" y="26.4">2</text>
<text x="231.7" y="29">3</text>
<text x="252.7" y="29">22</text>
<text x="252.7" y="26.4">23</text>
<text x="262.6" y="24.2" transform="rotate(-90 262.6 24.2)">24</text>
<text x="271.1" y="26.4">2</text>
<text x="271.1" y="29">3</text>
<text x="88.9" y="34">21</text>
<text x="88.9" y="31.5">22</text>
<text x="107.2" y="31.5">4</text>
<text x="107.2" y="34">5</text>
<text x="125.7" y="34">21</text>
<text x="125.7" y="31.5">22</text>
<text x="144.1" y="31.5">4</text>
<text x="144.1" y="34">5</text>
<text x="166.3" y="34">21</text>
<text x="166.3" y="31.5">22</text>
<text x="184.7" y="31.5">4</text>
<text x="184.7" y="34">5</text>
<text x="213.3" y="34">20</text>
<text x="213.3" y="31.5">21</text>
<text x="231.7" y="31.5">4</text>
<text x="231.7" y="34">5</text>
<text x="252.7" y="34">20</text>
<text x="252.7" y="31.5">21</text>
<text x="271.1" y="31.5">4</text>
<text x="271.1" y="34">5</text>
<text x="88.9" y="41.7">18</text>
<text x="88.9" y="39.1">19</text>
<text x="88.9" y="36.6">20</text>
<text x="107.2" y="36.6">6</text>
<text x="107.2" y="39.1">7</text>
<text x="107.2" y="41.7">8</text>
<text x="125.7" y="41.7">18</text>
<text x="125.7" y="39.1">19</text>
<text x="125.7" y="36.6">20</text>
<text x="144.1" y="36.6">6</text>
<text x="144.1" y="39.1">7</text>
<text x="144.1" y="41.7">8</text>
<text x="166.3" y="41.7">18</text>
<text x="166.3" y="39.1">19</text>
<text x="166.3" y="36.6">20</text>
<text x="184.7" y="36.6">6</text>
<text x="184.7" y="39.1">7</text>
<text x="184.7" y="41.7">8</text>
<text x="213.3" y="41.7">17</text>
<text x="213.3" y="39.1">18</text>
<text x="213.3" y="36.6">19</text>
<text x="231.7" y="36.6">6</text>
<text x="231.7" y="39.1">7</text>
<text x="231.7" y="41.7">8</text>
<text x="252.7" y="41.7">17</text>
<text x="252.7" y="39.1">18</text>
<text x="252.7" y="36.6">19</text>
<text x="271.1" y="36.6">6</text>
<text x="271.1" y="39.1">7</text>
<text x="271.1" y="41.7">8</text>
<text x="88.9" y="46.7">16</text>
<text x="88.9" y="44.2">17</text>
<text x="107.2" y="44.2">9</text>
<text x="125.7" y="46.7">16</text>
<text x="125.7" y="44.2">17</text>
<text x="144.1" y="44.2">9</text>
<text x="166.3" y="46.7">16</text>
<text x="166.3" y="44.2">17</text>
<text x="184.7" y="44.2">9</text>
<text x="231.7" y="44.2">9</text>
<text x="271.1" y="44.2">9</text>
<text x="88.9" y="49.3">15</text>
<text x="125.7" y="49.3">15</text>
<text x="166.3" y="49.3">15</text>
<text x="213.3" y="48">10</text>
<text x="213.3" y="50.5">11</text>
<text x="213.3" y="53.1">12</text>
<text x="252.7" y="48">10</text>
<text x="252.7" y="50.5">11</text>
<text x="252.7" y="53.1">12</text>
<text x="88.9" y="54.4">10</text>
<text x="88.9" y="56.9">11</text>
<text x="88.9" y="59.4">14</text>
<text x="125.7" y="54.4">10</text>
<text x="125.7" y="56.9">11</text>
<text x="125.7" y="59.4">14</text>
<text x="152.1" y="55.3" transform="rotate(-90 152.1 55.3)">1</text>
<text x="154.2" y="59.4">2</text>
<text x="166.3" y="54.4">10</text>
<text x="166.3" y="56.9">11</text>
<text x="166.3" y="59.4">14</text>
<text x="213.3" y="55.6">13</text>
<text x="213.3" y="58.2">14</text>
<text x="252.7" y="55.6">13</text>
<text x="252.7" y="58.2">14</text>
<text x="88.9" y="62">13</text>
<text x="125.7" y="62">13</text>
<text x="152.1" y="65.5" transform="rotate(-90 152.1 65.5)">3</text>
<text x="166.3" y="62">13</text>
<text x="213.3" y="60.7">15</text>
<text x="213.3" y="63.2">16</text>
<text x="252.7" y="60.7">15</text>
<text x="252.7" y="63.2">16</text>
<text x="98.8" y="69.3" transform="rotate(-90 98.8 69.3)">1</text>
<text x="135.6" y="69.3" transform="rotate(-90 135.6 69.3)">1</text>
<text x="176.3" y="69.3" transform="rotate(-90 176.3 69.3)">1</text>
<text x="223.3" y="69.3" transform="rotate(-90 223.3 69.3)">1</text>
<text x="262.6" y="69.3" transform="rotate(-90 262.6 69.3)">1</text>
<text x="86.9" y="88.6">2</text>
<text x="86.9" y="86.1">3</text>
<text x="107.2" y="86.1">4</text>
<text x="107.2" y="88.6">5</text>
<text x="86.9" y="93.7">1</text>
<text x="107.2" y="91.2">6</text>
<text x="107.2" y="93.7">7</text>
<text x="126.3" y="101.3">10</text>
<text x="126.9" y="98.8">9</text>
<text x="138.4" y="101.3">8</text>
<text x="149.8" y="98.8">13</text>
<text x="149.8" y="101.3">14</text>
<text x="170.1" y="101.3">11</text>
<text x="170.1" y="98.8">12</text>
<text x="181.5" y="101.3">1</text>
<text x="181.5" y="98.8">1</text>
<text x="126.3" y="103.9">11</text>
<text x="149.8" y="106.4">15</text>
<text x="170.1" y="103.9">10</text>
<text x="170.7" y="106.4">9</text>
<text x="181.5" y="103.9">1</text>
</g>
<g font-size="1.8" fill="#725600">
<text x="69.2" y="55.5">F0_Valid</text>
<text x="197.7" y="59.3">Enable</text>
<text x="199" y="56.7">PH2#</text>
<text x="198.8" y="64.4">R/~{W}#</text>
<text x="68.5" y="94.8">~{FC00}</text>
</g>
<g font-size="1.8" fill="#0000c2">
<text x="100.4" y="70.2">F000-F3FF</text>
<text x="137.8" y="70.2">F400-F7FF</text>
<text x="178.9" y="70.2">F800-FBFF</text>
<text x="225" y="70.5">FF00-FF7F</text>
<text x="264.6" y="70.2">FF80-FFFF</text>
<text x="88.1" y="99.2">Pin</text>
<text x="88.1" y="101.2">Should</text>
<text x="92.3" y="99.2">Numbers</text>
<text x="95.8" y="101.2">be</text>
<text x="99.2" y="101.2">In:</text>
<text x="101.7" y="99.2">wrong!</text>
<text x="102.7" y="101.2">6,7</text>
<text x="106.9" y="101.2">and</text>
<text x="111.5" y="101.2">5</text>
<text x="196.8" y="99.9">FC00-FC6F</text>
<text x="88.1" y="103.2">Out:</text>
<text x="93.1" y="103.2">4,3,2,1</text>
<text x="154.2" y="105">FC00-FCFF</text>
<text x="196.8" y="102.7">FC70-FC7F</text>
<text x="196.9" y="105.3">FC80-FCEF</text>
<text x="110.5" y="111.6">FFX:</text>
<text x="115.7" y="111.6">FF00-FFFF</text>
<text x="152.1" y="111.9">Pin</text>
<text x="152.1" y="113.9">Should</text>
<text x="156.3" y="111.9">Numbers</text>
<text x="159.8" y="113.9">be</text>
<text x="163.2" y="113.9">In:</text>
<text x="165.7" y="111.9">wrong!</text>
<text x="166.7" y="113.9">10,9</text>
<text x="172.1" y="113.9">and</text>
<text x="176.7" y="113.9">11</text>
<text x="192" y="110.1">~{IOEN}FCF0-FCFF</text>
<text x="152.1" y="115.9">Out:</text>
<text x="157.1" y="115.9">12,13,14,15</text>
</g>
</svg>
